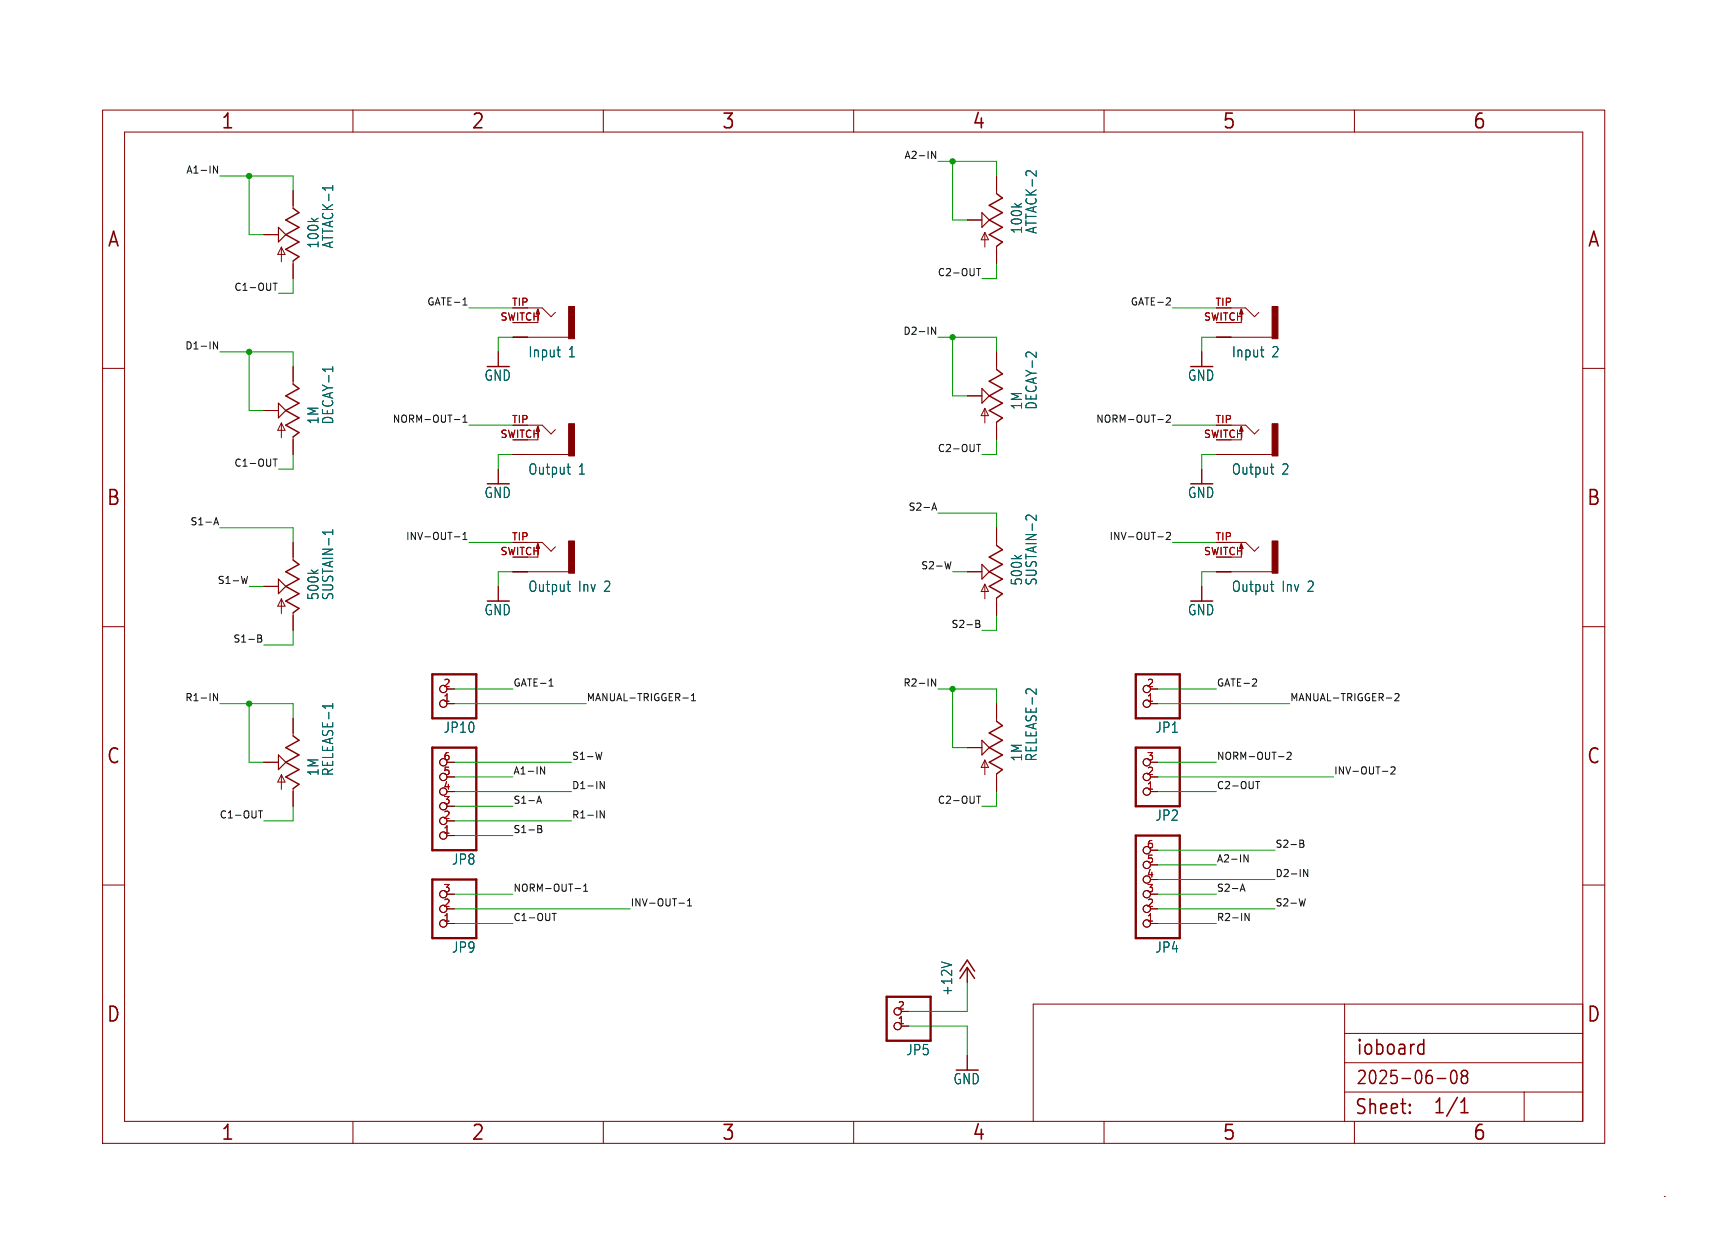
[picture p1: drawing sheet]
<svg xmlns="http://www.w3.org/2000/svg" width="298mm" height="217mm" viewBox="0 0 298 217" stroke-linecap="round" stroke-linejoin="round" font-family="sans-serif">
<g fill="none" stroke="#840000" stroke-width=".17">
<path d="M17.8 19.1h260.3v179h-260.3zM61.2 19.1v3.8M104.6 19.1v3.8M148 19.1v3.8M191.3 19.1v3.8M234.7 19.1v3.8M21.6 22.9h252.7v171.4h-252.7zM50.8 33v3.1M167.6 38.1h2.6M172.7 30.5v3.1M45.7 40.7h2.6M48.8 42.8v2.6"/>
<path d="M48.8 42.8l.6 1.3h-1.3zM50.8 45.2v3.1M88.9 58.4h9.7M91.4 53.4h2.6l1.5 1.5 .8-.8M93.2 53.6v2.3M170.7 40.3v2.5M170.7 40.3l.6 1.3h-1.2zM172.7 42.7v3M210.8 58.4h9.7M213.4 53.4h2.5l1.5 1.5 .8-.8M215.1 53.6v2.3M17.8 63.8h3.8"/>
<path d="M45.7 71.1h2.6M48.8 73.3v2.5M48.8 73.3l.6 1.3h-1.3zM50.8 63.5v3.1M50.8 75.7v3.1M86.4 61v2.5M88.9 78.8h9.7M91.4 73.7h2.6l1.5 1.5 .8-.8M93.2 73.9v2.3M167.6 68.6h2.6M170.7 70.8l.6 1.2h-1.2zM170.7 70.8v2.5"/>
<path d="M172.7 61v3M172.7 73.2v3M208.3 61v2.5M210.8 78.8h9.7M213.4 73.7h2.5l1.5 1.5 .8-.8M215.1 73.9v2.3M274.3 63.8h3.8M50.8 94v3.1M86.4 81.3v2.5M88.9 99.1h9.7M91.4 94h2.6l1.5 1.5 .8-.7M93.2 94.3v2.2"/>
<path d="M167.6 99.1h2.6M172.7 91.5v3M208.3 81.3v2.5M210.8 99.1h9.7M213.4 94h2.5l1.5 1.5 .8-.7M215.1 94.3v2.2M17.8 108.6h3.8M45.7 101.6h2.6M48.8 103.8v2.5M48.8 103.8l.6 1.3h-1.3zM50.8 106.2v3M77.5 119.4h1.2"/>
<path d="M86.4 101.6v2.6M170.7 101.2v2.6M170.7 101.2l.6 1.3h-1.2zM172.7 103.7v3M199.4 119.4h1.3M208.3 101.6v2.6M274.3 108.6h3.8M45.7 132.1h2.6M48.8 134.3l.6 1.2h-1.3zM48.8 134.3v2.5M50.8 124.5v3M50.8 136.7v3"/>
<path d="M77.5 137.2h1.2M77.5 134.6h1.2M77.5 132.1h1.2M77.5 139.7h1.2M77.5 121.9h1.2M167.6 129.6h2.6M170.7 131.7v2.6M170.7 131.7l.6 1.3h-1.2zM172.7 121.9v3.1M172.7 134.1v3.1M199.4 137.2h1.3M199.4 134.6h1.3"/>
<path d="M199.4 132.1h1.3M199.4 121.9h1.3M17.8 153.4h3.8M77.5 157.5h1.2M77.5 155h1.2M77.5 144.8h1.2M77.5 142.3h1.2M199.4 157.5h1.3M199.4 155h1.3M199.4 152.4h1.3M199.4 149.9h1.3M199.4 147.3h1.3"/>
<path d="M274.3 153.4h3.8M77.5 160h1.2M156.2 177.8h1.3M156.2 175.3h1.3M167.6 167.7v2.5M199.4 160h1.3M233 174v20.3M233 179.1h41.3M274.3 174h-95.2v20.3M61.2 194.3v3.8M104.6 194.3v3.8M148 194.3v3.8"/>
<path d="M167.6 182.9v2.5M191.3 194.3v3.8M233 184.2h41.3M233 189.3h41.3M234.7 194.3v3.8M264.2 189.3v5M288.4 207.3h.1"/>
<circle cx="76.8" cy="119.4" r=".63"/>
<circle cx="198.8" cy="119.4" r=".63"/>
<circle cx="76.8" cy="121.9" r=".63"/>
<circle cx="76.8" cy="132.1" r=".63"/>
<circle cx="76.8" cy="137.2" r=".63"/>
<circle cx="76.8" cy="139.7" r=".63"/>
<circle cx="76.8" cy="134.6" r=".63"/>
<circle cx="198.8" cy="132.1" r=".63"/>
<circle cx="198.8" cy="121.9" r=".63"/>
<circle cx="198.8" cy="134.6" r=".63"/>
<circle cx="198.8" cy="137.2" r=".63"/>
<circle cx="76.8" cy="155" r=".63"/>
<circle cx="76.8" cy="142.3" r=".63"/>
<circle cx="76.8" cy="157.5" r=".63"/>
<circle cx="76.8" cy="144.8" r=".63"/>
<circle cx="198.8" cy="155" r=".63"/>
<circle cx="198.8" cy="149.9" r=".63"/>
<circle cx="198.8" cy="147.3" r=".63"/>
<circle cx="198.8" cy="157.5" r=".63"/>
<circle cx="198.8" cy="152.4" r=".63"/>
<circle cx="76.8" cy="160" r=".63"/>
<circle cx="155.6" cy="177.8" r=".63"/>
<circle cx="155.6" cy="175.3" r=".63"/>
<circle cx="198.8" cy="160" r=".63"/>
</g>
<path d="M74.9 116.9h7.6v7.6h-7.6zM196.8 116.9h7.7v7.6h-7.7zM74.9 129.6h7.6v17.7h-7.6zM196.8 129.6h7.7v10.1h-7.7zM74.9 152.4h7.6v10.2h-7.6zM196.8 144.8h7.7v17.8h-7.7zM153.7 172.7h7.6v7.7h-7.6z" fill="none" stroke="#840000" stroke-width=".41"/>
<g fill="none" stroke="#840000" stroke-width=".25">
<path d="M50.8 36.1l1 .8-2.3 1.2 2.3 1.3-2.3 1.3 2.3 1.2-2.3 1.3 2.3 1.3-1 .7M172.7 33.6l1 .7-2.3 1.3 2.3 1.3-2.3 1.2 2.3 1.3-2.3 1.3 2.3 1.2-1 .8M93 54.4l.2-.8 .3 .8M214.9 54.4l.2-.8 .3 .8M50.8 66.6l1 .7-2.3 1.3 2.3 1.3-2.3 1.2 2.3 1.3-2.3 1.3 2.3 1.3-1 .7M93 74.7l.2-.8 .3 .8M172.7 64l1 .8-2.3 1.3 2.3 1.2-2.3 1.3 2.3 1.3-2.3 1.2 2.3 1.3-1 .8M214.9 74.7l.2-.8 .3 .8M50.8 97.1l1 .7-2.3 1.3 2.3 1.3-2.3 1.2 2.3 1.3-2.3 1.3 2.3 1.2-1 .8M93 95l.2-.7 .3 .7M172.7 94.5l1 .8-2.3 1.2 2.3 1.3-2.3 1.3 2.3 1.3-2.3 1.2 2.3 1.3-1 .8M214.9 95l.2-.7 .3 .7"/>
<path d="M50.8 127.5l1 .8-2.3 1.3 2.3 1.2-2.3 1.3 2.3 1.3-2.3 1.2 2.3 1.3-1 .8M172.7 125l1 .8-2.3 1.2 2.3 1.3-2.3 1.3 2.3 1.2-2.3 1.3 2.3 1.3-1 .7M166.4 169.6l1.2-1.9 1.3 1.9M166.4 168.3l1.2-1.9 1.3 1.9"/>
</g>
<g fill="none" stroke="#006464" stroke-width=".17">
<path d="M57.7 32.1v.9M179.6 29.6v.9l-1-.8-.5-.1-.2 .1M57.7 63.5v.9M57.7 64h-1.8l.2 .1M96.5 60.7h.6M97 61.8h.1M179.6 61v.9l-1-.8-.5-.1-.3 .3M218.5 60.7h.5M218.9 61.8h.1M57.7 91.8v.9M57.7 92.2h-1.8l.5 .5M98.3 81h.5"/>
<path d="M98.6 82.1l.2 .1M179.6 89.3v.9l-1-.9h-.3l-.4 .1-.1 .5M220.2 81h.6M220.5 82.1l.3 .1M98.3 101.3h.5M98.6 102.4l.2 .1M179.6 119.4v.9l-1-.8-.3-.1-.4 .1-.1 .5M220.2 101.3h.6M220.5 102.4l.3 .1M57.7 121.9v.9M57.7 122.4h-1.8l.4 .2M163.2 166.7l1.7 .5"/>
</g>
<path d="M48.3 39.4l1.2 1.3-1.2 1.2zM170.2 36.9l1.2 1.2-1.2 1.3zM48.3 69.9l1.2 1.2-1.2 1.3zM170.2 67.3l1.2 1.3-1.2 1.3zM170.2 97.8l1.2 1.3-1.2 1.3zM48.3 100.4l1.2 1.2-1.2 1.3zM48.3 130.8l1.2 1.3-1.2 1.3zM170.2 128.3l1.2 1.3-1.2 1.2z" fill="none" stroke="#840000" stroke-width=".2"/>
<g fill="#840000" stroke="#840000" stroke-width=".17">
<path d="M220.5 73.4h1v5.6h-1z"/>
<path d="M220.5 93.8h1v5.5h-1z"/>
<path d="M98.6 93.8h1v5.5h-1z"/>
<path d="M220.5 53.1h1v5.6h-1z"/>
<path d="M98.6 73.4h1v5.6h-1z"/>
<path d="M98.6 53.1h1v5.6h-1z"/>
</g>
<path d="M244.3 192.7l.1 .1-.1 .2M244.3 191.4l.1 .1-.1 .1M245.9 182.6l.2 .1 .7-.1M245.9 181.1l.2-.1 .7 .1M246.8 180.1v2.6M253.2 192.8h1.2M253.2 191l.6-.7v2.5" fill="none" stroke="#840000" stroke-width=".27"/>
<path d="M249.1 186.9h1.5M251.7 185.6a.44 .44 0 0 1 .5-.1 .44 .44 0 0 1 .2 .4 1.46 1.46 0 0 1-.3 1.9 .51 .51 0 0 1-.6-.5 2.04 2.04 0 0 1 .2-1.7zM253.6 186.5l-.2-.1a.5 .5 0 0 1-.1-.5 .5 .5 0 0 1 .3-.4l.6 .1a.5 .5 0 0 1 .2 .5 .5 .5 0 0 1-.4 .4M253.6 186.5l-.2 .1a.75 .75 0 0 0 .2 1.2l.6-.1a.75 .75 0 0 0-.2-1.2M253.6 186.5h.4" fill="none" stroke="#840000" stroke-width=".24"/>
<g fill="none" stroke="#0f0f0f" stroke-width=".17">
<path d="M37 28.8l.7 1.2v-1.2M161.5 26.2l.7 1.3v-1.3M37 59.2l.7 1.3v-1.3M47.3 49.1h.7M47.7 49.1v1.2M80.2 52.9h.7M80.5 51.8l.1-.2v1.3M161.5 56.7l.7 1.2v-1.2M169.2 46.5h.8M169.6 46.5v1.3M202.6 51.6l.3 .3-.1 .3-.7 .7h.8M47.3 79.6h.7"/>
<path d="M47.7 79.6v1.2M78.7 72.7h1M80.2 72.3l.4-.4v1.3M80.2 73.2h.7M169.2 77h.8M169.6 77v1.3M200.7 72.7h.9M202.2 72.1l.4-.2 .3 .4-.8 .9h.8M37.1 91l.4-1.3 .4 1.3M37.2 90.6h.6M42.9 99.9l-.3 1.2-.2-.9M78.7 93h1"/>
<path d="M80.2 93.5h.7M80.2 92.6l.4-.3v1.2M161.5 88.4l.4-1.2 .4 1.2M161.6 88.1h.6M164.8 97.3l-.3 1.3-.2-.9M200.7 93h.9M202.2 92.4l.4-.1 .3 .3-.8 .9h.8M44.7 110l.6 .2v.2l-.2 .2M44.7 110.6h.4M45.1 110.6l.3 .3-.1 .3-.6 .1M95.2 118.9h.7M95.4 117.8l.1-.1v1.2"/>
<path d="M161.5 117.7l.7 1.2v-1.2M169.1 107.5l.6 .1 .1 .3-.3 .2M169.1 108.1h.4M169.5 108.1l.3 .2v.3l-.7 .1M217.6 117.7l.2 .2-.1 .3-.7 .7h.8M37 120.2l.7 1.2v-1.2M93 139.2l.4-1.2 .5 1.2M93.1 138.9h.6M93.7 132.9l.7 1.2v-1.2M104 135.4l.7 1.3v-1.3M104.3 130.4l-.3 1.2-.2-.9M118.4 121h.9"/>
<path d="M119.8 121.4h.7M119.8 120.6l.4-.4v1.2M169.2 138h.8M169.6 138v1.2M217.6 135.4h.7M218 135.4v1.3M221.6 131.1h.9M223.1 130.5l.4-.1 .3 .3-.8 .9h.8M239.6 133.7h.9M241.1 133l.5-.1 .2 .4-.8 .8h.8M241.8 120.3l.4-.1 .3 .4-.8 .8h.8M44.8 140.5h.7"/>
<path d="M45.1 140.5v1.3M93.2 143.1l.6 .1 .1 .2-.3 .3M93.2 143.7h.4M93.6 143.7l.3 .2v.3l-.7 .1M95.7 158.3h.7M96.1 158.3v1.2M99.7 154h.9M101.1 154.5h.8M101.1 153.6l.4-.4v1.3M104 140.5l.7 1.3v-1.3M117.7 156.5h.9M119.2 157h.7"/>
<path d="M119.2 156.1l.3-.3v1.2M215 154.5l.4-1.3 .4 1.3M215.1 154.1h.6M215.6 148.1l.7 1.3v-1.3M215.8 158.3l.7 1.2v-1.2M225.3 145.6l.6 .1v.3l-.2 .2M225.3 146.2h.4M225.7 146.2l.3 .2-.1 .3-.6 .1M225.9 150.7l.8 1.2v-1.2M226.2 155.8l-.3 1.2-.2-.9"/>
</g>
<g fill="none" stroke="#009600" stroke-width=".17">
<path d="M38.1 30.5h12.7v2.5M43.2 30.5v10.2h2.5M162.6 28h10.1v2.5M165.1 28v10.1h2.5M50.8 48.3v2.5h-2.5M81.3 53.4h7.6M88.9 58.4h-2.5v2.6M162.6 58.4h10.1v2.6M165.1 58.4v10.2h2.5M172.7 45.7v2.6h-2.5M203.2 53.4h7.6M210.8 58.4h-2.5v2.6"/>
<path d="M38.1 61h12.7v2.5M43.2 61v10.1h2.5M50.8 78.8v2.5h-2.5M81.3 73.7h7.6M88.9 78.8h-2.5v2.5M172.7 76.2v2.6h-2.5M203.2 73.7h7.6M210.8 78.8h-2.5v2.5M38.1 91.5h12.7v2.5M81.3 94h7.6M88.9 99.1h-2.5v2.5M162.6 88.9h10.1v2.6"/>
<path d="M165.1 99.1h2.5M203.2 94h7.6M210.8 99.1h-2.5v2.5M43.2 101.6h2.5M50.8 109.2v2.6h-5.1M78.7 119.4h10.2M162.6 119.4h10.1v2.5M165.1 119.4v10.2h2.5M172.7 106.7v2.5h-2.5M200.7 119.4h10.1M38.1 121.9h12.7v2.6M43.2 121.9v10.2h2.5"/>
<path d="M50.8 139.7v2.6h-5.1M78.7 121.9h22.9M78.7 132.1h20.4M78.7 139.7h10.2M78.7 137.2h20.4M78.7 134.6h10.2M172.7 137.2v2.5h-2.5M200.7 121.9h22.8M200.7 132.1h10.1M200.7 137.2h10.1M200.7 134.6h30.4M78.7 142.3h20.4"/>
<path d="M78.7 155h10.2M78.7 144.8h10.2M78.7 157.5h30.5M200.7 155h10.1M200.7 157.5h20.3M200.7 147.3h20.3M200.7 152.4h20.3M200.7 149.9h10.1M78.7 160h10.2M157.5 177.8h10.1v5.1M167.6 170.2v5.1h-10.1M200.7 160h10.1"/>
</g>
<g fill="#009600" stroke="#009600" stroke-width=".17">
<circle cx="43.2" cy="121.9" r=".46"/>
<circle cx="165.1" cy="58.4" r=".46"/>
<circle cx="165.1" cy="119.4" r=".46"/>
<circle cx="43.2" cy="61" r=".46"/>
<circle cx="43.2" cy="30.5" r=".46"/>
<circle cx="165.1" cy="28" r=".46"/>
</g>
<g font-size="3.5" fill="#840000">
<text x="38.2" y="22.7">1</text>
<text x="81.6" y="22.7">2</text>
<text x="125" y="22.7">3</text>
<text x="168.4" y="22.7">4</text>
<text x="211.8" y="22.7">5</text>
<text x="255.1" y="22.7">6</text>
<text x="18.5" y="43.2">A</text>
<text x="275" y="43.2">A</text>
<text x="18.3" y="87.9">B</text>
<text x="274.9" y="87.9">B</text>
<text x="18.3" y="132.7">C</text>
<text x="274.9" y="132.7">C</text>
<text x="18.3" y="177.5">D</text>
<text x="274.9" y="177.5">D</text>
<text x="234.9" y="183.2">ioboard</text>
<text x="38.2" y="197.9">1</text>
<text x="81.6" y="197.9">2</text>
<text x="125" y="197.9">3</text>
<text x="168.4" y="197.9">4</text>
<text x="211.8" y="197.9">5</text>
<text x="234.7" y="193.5">Sheet:</text>
<text x="248.3" y="193.3">1/1</text>
<text x="255.1" y="197.9">6</text>
</g>
<text font-size="3.2" fill="#840000" x="234.9" y="188.2">2025-06-08</text>
<g font-size="2.5" fill="#006464">
<text x="177.4" y="40.6" transform="rotate(-90 177.4 40.6)">100k</text>
<text x="179.9" y="40.6" transform="rotate(-90 179.9 40.6)">ATTACK-2</text>
<text x="55.4" y="43.2" transform="rotate(-90 55.4 43.2)">100k</text>
<text x="58" y="43.2" transform="rotate(-90 58 43.2)">ATTACK-1</text>
<text x="91.5" y="62.1">Input</text>
<text x="98.5" y="62.1">1</text>
<text x="213.4" y="62.1">Input</text>
<text x="220.4" y="62.1">2</text>
<text x="83.9" y="66.2">GND</text>
<text x="177.4" y="71.1" transform="rotate(-90 177.4 71.1)">1M</text>
<text x="179.9" y="71.1" transform="rotate(-90 179.9 71.1)">DECAY-2</text>
<text x="205.8" y="66.2">GND</text>
<text x="55.4" y="73.6" transform="rotate(-90 55.4 73.6)">1M</text>
<text x="58" y="73.6" transform="rotate(-90 58 73.6)">DECAY-1</text>
<text x="91.5" y="82.5">Output</text>
<text x="100.2" y="82.5">1</text>
<text x="213.4" y="82.5">Output</text>
<text x="222.1" y="82.5">2</text>
<text x="83.9" y="86.5">GND</text>
<text x="205.8" y="86.5">GND</text>
<text x="177.4" y="101.6" transform="rotate(-90 177.4 101.6)">500k</text>
<text x="179.9" y="101.6" transform="rotate(-90 179.9 101.6)">SUSTAIN-2</text>
<text x="55.4" y="104.1" transform="rotate(-90 55.4 104.1)">500k</text>
<text x="58" y="104.1" transform="rotate(-90 58 104.1)">SUSTAIN-1</text>
<text x="83.9" y="106.8">GND</text>
<text x="91.5" y="102.8">Output</text>
<text x="100.2" y="102.8">Inv</text>
<text x="104.8" y="102.8">2</text>
<text x="205.8" y="106.8">GND</text>
<text x="213.4" y="102.8">Output</text>
<text x="222.1" y="102.8">Inv</text>
<text x="226.7" y="102.8">2</text>
<text x="76.8" y="127.2">JP10</text>
<text x="200.2" y="127.2">JP1</text>
<text x="55.4" y="134.6" transform="rotate(-90 55.4 134.6)">1M</text>
<text x="58" y="134.6" transform="rotate(-90 58 134.6)">RELEASE-1</text>
<text x="177.4" y="132.1" transform="rotate(-90 177.4 132.1)">1M</text>
<text x="179.9" y="132.1" transform="rotate(-90 179.9 132.1)">RELEASE-2</text>
<text x="200.2" y="142.5">JP2</text>
<text x="78.2" y="150.1">JP8</text>
<text x="78.2" y="165.3">JP9</text>
<text x="200.2" y="165.3">JP4</text>
<text x="165.2" y="172.7" transform="rotate(-90 165.2 172.7)">+12V</text>
<text x="157" y="183.1">JP5</text>
<text x="165.2" y="188.1">GND</text>
</g>
<g font-size="1.8" fill="#a90000">
<text x="88.6" y="53.1">TIP</text>
<text x="210.6" y="53.1">TIP</text>
<text x="86.7" y="55.7">SWITCH</text>
<text x="208.6" y="55.7">SWITCH</text>
<text x="86.7" y="76">SWITCH</text>
<text x="88.6" y="73.4">TIP</text>
<text x="208.6" y="76">SWITCH</text>
<text x="210.6" y="73.4">TIP</text>
<text x="88.6" y="93.8">TIP</text>
<text x="210.6" y="93.8">TIP</text>
<text x="86.7" y="96.3">SWITCH</text>
<text x="208.6" y="96.3">SWITCH</text>
<text x="76.8" y="119.2">2</text>
<text x="198.7" y="119.2">2</text>
<text x="76.8" y="121.7">1</text>
<text x="198.7" y="121.7">1</text>
<text x="76.8" y="131.9">6</text>
<text x="198.7" y="131.9">3</text>
<text x="76.8" y="136.9">4</text>
<text x="76.8" y="134.4">5</text>
<text x="198.7" y="136.9">1</text>
<text x="198.7" y="134.4">2</text>
<text x="76.8" y="142">2</text>
<text x="76.8" y="139.5">3</text>
<text x="76.8" y="144.6">1</text>
<text x="198.7" y="149.6">5</text>
<text x="198.7" y="147.1">6</text>
<text x="76.8" y="154.7">3</text>
<text x="198.7" y="154.7">3</text>
<text x="198.7" y="152.2">4</text>
<text x="76.8" y="159.8">1</text>
<text x="76.8" y="157.3">2</text>
<text x="198.7" y="159.8">1</text>
<text x="198.7" y="157.3">2</text>
<text x="155.5" y="177.6">1</text>
<text x="155.5" y="175">2</text>
</g>
<g font-size="1.7" fill="#0f0f0f">
<text x="156.7" y="27.6">A2-IN</text>
<text x="32.2" y="30.2">A1-IN</text>
<text x="162.4" y="47.9">C2-OUT</text>
<text x="40.5" y="50.5">C1-OUT</text>
<text x="74" y="53">GATE-1</text>
<text x="195.9" y="53">GATE-2</text>
<text x="156.5" y="58.1">D2-IN</text>
<text x="32" y="60.6">D1-IN</text>
<text x="68" y="73.3">NORM-OUT-1</text>
<text x="189.9" y="73.3">NORM-OUT-2</text>
<text x="40.5" y="81">C1-OUT</text>
<text x="162.4" y="78.4">C2-OUT</text>
<text x="157.4" y="88.6">S2-A</text>
<text x="32.9" y="91.1">S1-A</text>
<text x="70.3" y="93.7">INV-OUT-1</text>
<text x="192.2" y="93.7">INV-OUT-2</text>
<text x="37.6" y="101.3">S1-W</text>
<text x="159.6" y="98.7">S2-W</text>
<text x="40.4" y="111.4">S1-B</text>
<text x="164.8" y="108.9">S2-B</text>
<text x="88.9" y="119.1">GATE-1</text>
<text x="156.5" y="119.1">R2-IN</text>
<text x="210.8" y="119.1">GATE-2</text>
<text x="32" y="121.6">R1-IN</text>
<text x="101.6" y="121.6">MANUAL-TRIGGER-1</text>
<text x="223.5" y="121.6">MANUAL-TRIGGER-2</text>
<text x="99.1" y="131.8">S1-W</text>
<text x="210.8" y="131.8">NORM-OUT-2</text>
<text x="88.9" y="134.3">A1-IN</text>
<text x="99.1" y="136.8">D1-IN</text>
<text x="210.8" y="136.8">C2-OUT</text>
<text x="231.1" y="134.3">INV-OUT-2</text>
<text x="38" y="141.9">C1-OUT</text>
<text x="88.9" y="139.4">S1-A</text>
<text x="99.1" y="141.9">R1-IN</text>
<text x="162.4" y="139.4">C2-OUT</text>
<text x="88.9" y="144.5">S1-B</text>
<text x="210.8" y="149.5">A2-IN</text>
<text x="221" y="147">S2-B</text>
<text x="88.9" y="154.6">NORM-OUT-1</text>
<text x="210.8" y="154.6">S2-A</text>
<text x="221" y="152.1">D2-IN</text>
<text x="88.9" y="159.7">C1-OUT</text>
<text x="109.2" y="157.2">INV-OUT-1</text>
<text x="210.8" y="159.7">R2-IN</text>
<text x="221" y="157.2">S2-W</text>
</g>
</svg>
